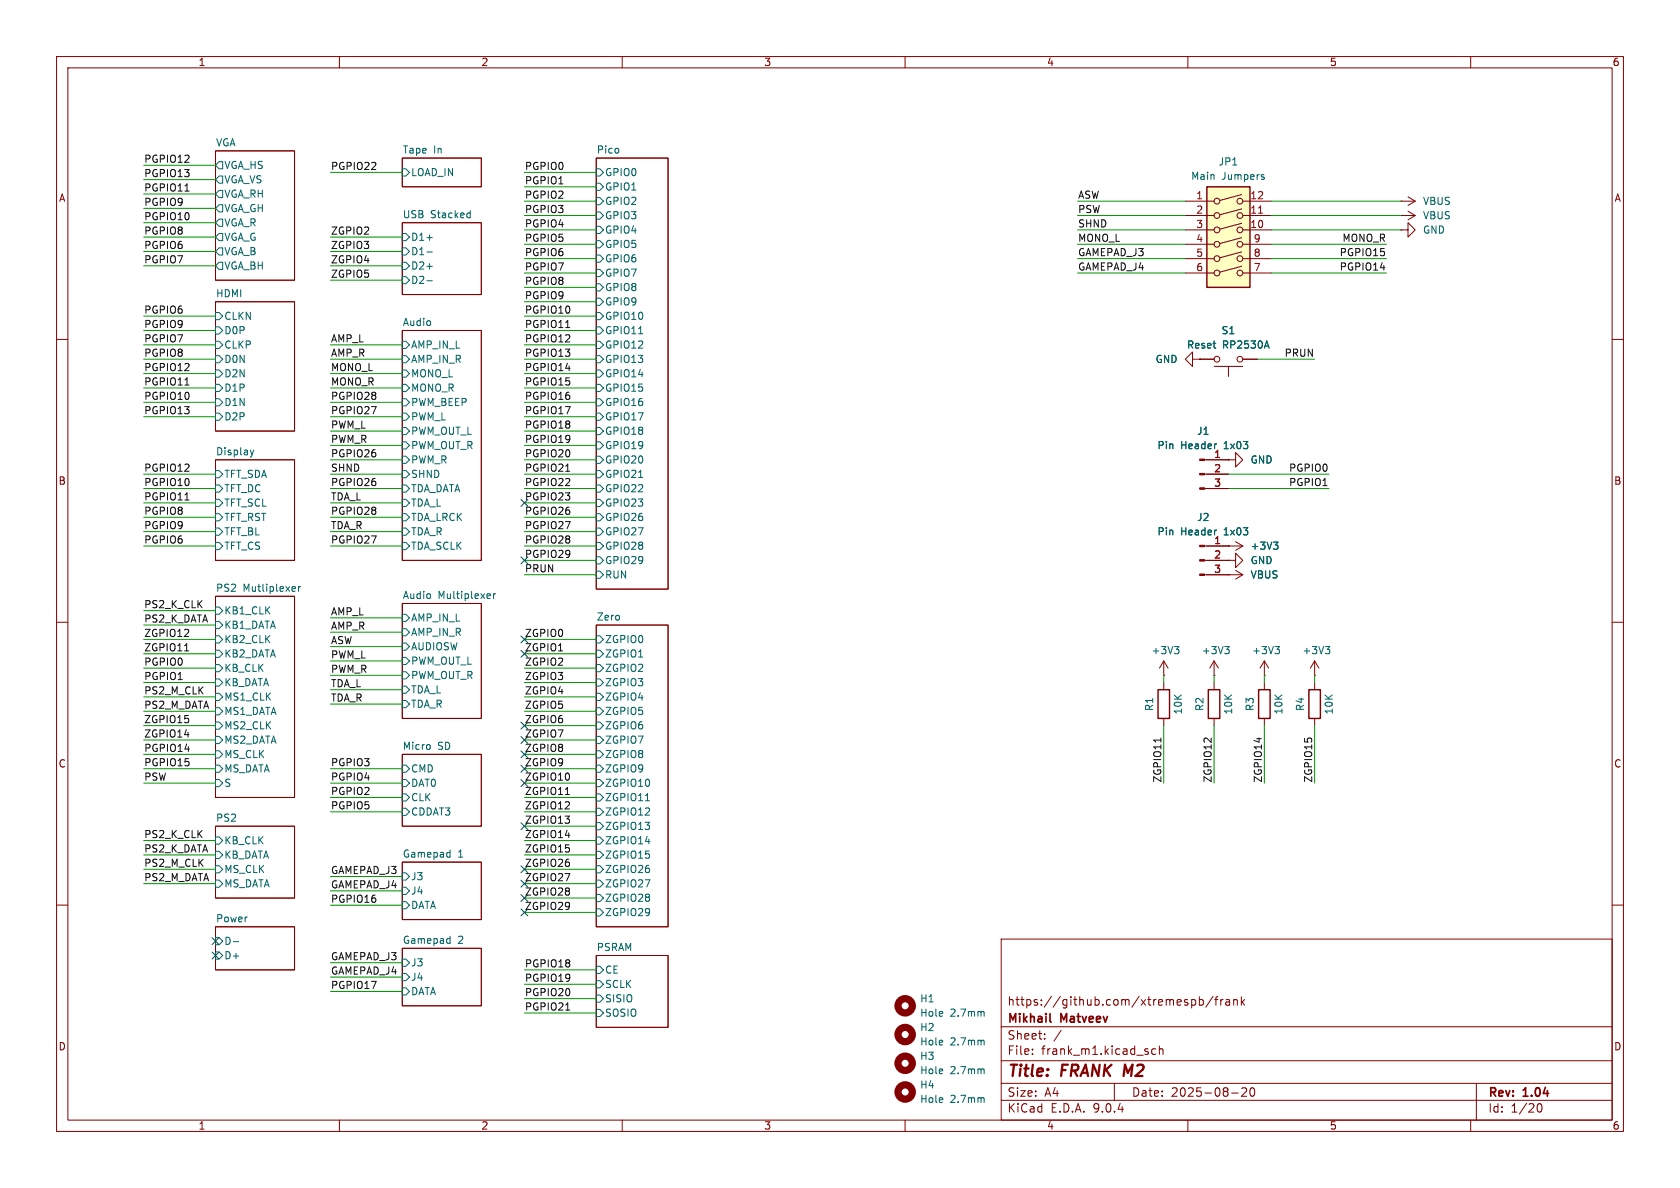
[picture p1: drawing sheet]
<svg xmlns="http://www.w3.org/2000/svg" width="297mm" height="210mm" viewBox="0 0 297 210" stroke-linecap="round" stroke-linejoin="round" font-family="sans-serif">
<g fill="none" stroke="#840000" stroke-width=".18">
<path d="M10 10h277v190h-277zM12 12h273v186h-273zM60 10v2M110 10v2M160 10v2M210 10v2M260 10v2M38.1 26.7h14v22.8h-14zM71.1 39.4h14v12.7h-14zM71.1 27.9h14v5.1h-14zM105.4 27.9h12.7v76.2h-12.7zM247.6 35.6h.1"/>
<path d="M247.6 38.1h.1M247.6 35.6h2.6M247.6 38.1h2.6M248.9 34.8l1.3 .8M248.9 37.3l1.3 .8M250.2 35.6l-1.3 .7M250.2 38.1l-1.3 .8M38.1 53.3h14v22.9h-14zM71.1 58.4h14v40.7h-14zM247.6 40.6h1.3v-1.2l1.3 1.2-1.3 1.3v-1.3M247.6 40.6h.1M10 60h2"/>
<path d="M210.8 63.5v-1.3l-1.3 1.3 1.3 1.3v-1.3h1.3M212.1 63.5h.1M212.1 63.5h2.5M214.6 64.8h5.1M217.2 64.8v1.7M219.7 63.5h2.5M285 60h2M38.1 81.3h14v17.8h-14zM213 81.3h4.2M213 83.8h4.2M213 86.4h4.2M213 96.5h6.7"/>
<path d="M213 99.1h4.2M217.2 81.3h1.2v-1.3l1.3 1.3-1.3 1.3v-1.3M217.2 81.3h.1M217.2 99.1h1.2v-1.3l1.3 1.3-1.3 1.2v-1.2M217.2 99.1h.1M217.2 96.5h.1M218.4 95.8l1.3 .7M219.7 96.5l-1.3 .8M10 110h2M38.1 105.4h14v35.6h-14zM71.1 106.7h14v20.3h-14zM105.4 110.5h12.7v53.3h-12.7z"/>
<path d="M205.7 119.4h.1M205.7 116.8l-.7 1.3M205.7 116.8l.8 1.3M205.7 116.8v2.6M213 101.6h6.7M214.6 119.4h.1M214.6 116.8l-.7 1.3M214.6 116.8l.8 1.3M214.6 116.8v2.6M217.2 101.6h.1M218.4 100.8l1.3 .8M219.7 101.6l-1.3 .8"/>
<path d="M223.5 119.4h.1M223.5 116.8v2.6M223.5 116.8l-.7 1.3M223.5 116.8l.8 1.3M232.4 119.4h.1M232.4 116.8l-.8 1.3M232.4 116.8l.8 1.3M232.4 116.8v2.6M285 110h2M71.1 133.4h14v12.7h-14zM205.7 120.7v1.2M205.7 127v1.3"/>
<path d="M214.6 120.7v1.2M214.6 127v1.3M223.5 120.7v1.2M223.5 127v1.3M232.4 120.7v1.2M232.4 127v1.3M38.1 146.1h14v12.7h-14zM71.1 152.4h14v10.2h-14zM10 160h2M38.1 163.8h14v7.7h-14zM71.1 167.6h14v10.2h-14zM105.4 168.9h12.7v12.7h-12.7z"/>
<path d="M177 166h108v32h-108zM210.7 176.8l.4-.1 .3 .3v.4l-.2 .2h-.5M212 176.8l.5-.1 .2 .3v.4l-.1 .2h-.6M212 176.2v1.5M214.5 176.1l-1.3 2M214.7 176.7h.6M215.3 176.2l-.3 .2v1.3M215.8 176.7v1M216.2 176.7l-.2 .1-.2 .2M216.7 176.8h.6l.1 .9M217.4 177.1h-.5a.29 .29 0 0 0-.2 .3 .29 .29 0 0 0 .2 .3l.5-.1M218.1 176.8l.2-.1 .4 .1v.9"/>
<path d="M218.1 176.7v1M219.5 176.2v1.5M219.6 177.1l.4 .6M220 176.7l-.5 .6M285 160h2M60 198v2M110 198v2M160 198v2M177 194.5h108M177 191.5h108M177 187.5h108M177 181.5h108"/>
<path d="M182.5 186.3v.1M182.5 185.5v.1M184.7 183.6v.1M184.7 182.8v.1M187.6 182.1l-1.3 2M197 191.5v3M204.3 185.5l-.4-.1-.3 .3v.4l.1 .2h.6M205 185.5l.2-.1 .3 .1 .1 .9M205 184.9v1.5M210 198v2M217.7 193.2h1.2M219.5 192.4l.6-.1 .2 .1 .1 .3-.9 1.1h.9"/>
<path d="M221.1 192.4l.2-.1a.81 .81 0 0 1 .6 .6 .81 .81 0 0 1-.3 .8l-.1 .1a.81 .81 0 0 1-.4-1.4zM260 198v2M261 191.5v6.5M271.7 195.7l.2-.5 .2-.1a.81 .81 0 0 1 .6 .6 .81 .81 0 0 1-.3 .8h-.4l-.3-.5"/>
<circle cx="215.1" cy="63.5" r=".51"/>
<circle cx="219.2" cy="63.5" r=".51"/>
</g>
<path d="M185.6 180.5l.2 .2" fill="none" stroke="#840000" stroke-width=".3"/>
<g fill="none" stroke="#006464" stroke-width=".18">
<path d="M38.7 28.6h.7v1.2h-.7l-.6-.6zM38.7 31.1h.7v1.3h-.7l-.6-.6zM38.7 33.7h.7v1.2h-.7l-.6-.6zM38.7 36.2h.7v1.3h-.7l-.6-.7zM38.7 38.7h.7v1.3h-.7l-.6-.6zM71.1 29.8h.7l.6 .7-.6 .6h-.7zM82.8 37.6l.3 .1M83.1 37.2v1.3M83.1 38.4l-.3 .1M105.4 29.8h.6l.7 .7-.7 .6h-.6zM105.4 32.4h.6l.7 .6-.7 .7h-.6zM105.4 34.9h.6l.7 .7-.7 .6h-.6z"/>
<path d="M105.4 37.5h.6l.7 .6-.7 .6h-.6zM38.1 55.2h.6l.7 .7-.7 .6h-.6zM38.1 57.8h.6l.7 .6-.7 .7h-.6zM38.7 41.3h.7v1.2h-.7l-.6-.6zM38.7 43.8h.7v1.3h-.7l-.6-.6zM38.7 46.4h.7v1.2h-.7l-.6-.6zM71.1 41.3h.7l.6 .6-.6 .6h-.7zM71.1 43.8h.7l.6 .7-.6 .6h-.7zM71.1 46.4h.7l.6 .6-.6 .6h-.7zM71.1 48.9h.7l.6 .6-.6 .7h-.7zM75.5 42h.9M75.5 44.5h.9"/>
<path d="M75.5 47.1h.9M75.5 49.6h.9M105.4 40h.6l.7 .6-.7 .7h-.6zM105.4 42.5h.6l.7 .7-.7 .6h-.6zM105.4 45.1h.6l.7 .6-.7 .7h-.6zM105.4 47.6h.6l.7 .7-.7 .6h-.6zM105.4 50.2h.6l.7 .6-.7 .6h-.6zM105.4 52.7h.6l.7 .6-.7 .7h-.6zM105.4 55.2h.6l.7 .7-.7 .6h-.6zM105.4 57.8h.6l.7 .6-.7 .7h-.6zM112.9 59h.7M38.1 60.3h.6l.7 .7-.7 .6h-.6z"/>
<path d="M38.1 62.9h.6l.7 .6-.7 .6h-.6zM38.1 65.4h.6l.7 .6-.7 .7h-.6zM38.1 67.9h.6l.7 .7-.7 .6h-.6zM38.1 70.5h.6l.7 .6-.7 .7h-.6zM38.1 73h.6l.7 .7-.7 .6h-.6zM44.2 79.6l.4 .8M44.9 79.6l-.3 .8M71.1 60.3h.7l.6 .7-.6 .6h-.7zM71.1 62.9h.7l.6 .6-.6 .6h-.7zM71.1 65.4h.7l.6 .6-.6 .7h-.7zM71.1 67.9h.7l.6 .7-.6 .6h-.7zM71.1 70.5h.7l.6 .6-.6 .7h-.7z"/>
<path d="M71.1 73h.7l.6 .7-.6 .6h-.7zM71.1 75.6h.7l.6 .6-.6 .6h-.7zM71.1 78.1h.7l.6 .6-.6 .7h-.7zM105.4 60.3h.6l.7 .7-.7 .6h-.6zM105.4 62.9h.6l.7 .6-.7 .6h-.6zM105.4 65.4h.6l.7 .6-.7 .7h-.6zM105.4 67.9h.6l.7 .7-.7 .6h-.6zM105.4 70.5h.6l.7 .6-.7 .7h-.6zM105.4 73h.6l.7 .7-.7 .6h-.6zM105.4 75.6h.6l.7 .6-.7 .6h-.6zM105.4 78.1h.6l.7 .6-.7 .7h-.6zM223.9 60.3l.5 1.2"/>
<path d="M38.1 83.2h.6l.7 .6-.7 .7h-.6zM38.1 85.7h.6l.7 .7-.7 .6h-.6zM38.1 88.3h.6l.7 .6-.7 .6h-.6zM38.1 90.8h.6l.7 .6-.7 .7h-.6zM38.1 93.3h.6l.7 .7-.7 .6h-.6zM38.1 95.9h.6l.7 .6-.7 .7h-.6zM44.6 80.4l-.2 .3M71.1 80.6h.7l.6 .7-.6 .6h-.7zM71.1 83.2h.7l.6 .6-.6 .7h-.7zM71.1 85.7h.7l.6 .7-.6 .6h-.7zM71.1 88.3h.7l.6 .6-.6 .6h-.7zM71.1 90.8h.7l.6 .6-.6 .7h-.7z"/>
<path d="M71.1 93.3h.7l.6 .7-.6 .6h-.7zM71.1 95.9h.7l.6 .6-.6 .7h-.7zM105.4 80.6h.6l.7 .7-.7 .6h-.6zM105.4 83.2h.6l.7 .6-.7 .7h-.6zM105.4 85.7h.6l.7 .7-.7 .6h-.6zM105.4 88.3h.6l.7 .6-.7 .6h-.6zM105.4 90.8h.6l.7 .6-.7 .7h-.6zM105.4 93.3h.6l.7 .7-.7 .6h-.6zM105.4 95.9h.6l.7 .6-.7 .7h-.6zM105.4 98.4h.6l.7 .7-.7 .6h-.6zM112.9 84.4h.7M225.1 95.8h.8l-.4 .5"/>
<path d="M225.7 96.3l.2 .3v.3l-.2 .2M38.1 107.3h.6l.7 .7-.7 .6h-.6zM38.1 109.9h.6l.7 .6-.7 .6h-.6zM38.1 112.4h.6l.7 .6-.7 .7h-.6zM38.1 114.9h.6l.7 .7-.7 .6h-.6zM38.1 117.5h.6l.7 .6-.7 .6h-.6zM52 103.7l.2 .3-.6 .1M52.2 104.5h-.2M52.8 103.7v.8M53.1 103.7l-.3 .2M71.1 108.6h.7l.6 .6-.6 .7h-.7zM71.1 111.1h.7l.6 .7-.6 .6h-.7z"/>
<path d="M71.1 113.7h.7l.6 .6-.6 .6h-.7zM71.1 116.2h.7l.6 .6-.6 .7h-.7zM71.1 118.7h.7l.6 .7-.6 .6h-.7zM86.5 105l.2 .3-.6 .1M86.6 105.7l-.1 .1M87.2 105v.8M87.6 105l-.4 .2M105.4 112.4h.6l.7 .6-.7 .7h-.6zM105.4 114.9h.6l.7 .7-.7 .6h-.6zM105.4 117.5h.6l.7 .6-.7 .6h-.6zM105.4 101h.6l.7 .6-.7 .6h-.6zM207.6 114.3h.8l-.4 .5"/>
<path d="M208.2 114.8l.2 .2v.3l-.2 .3M216.5 114.3h.8l-.4 .5M217.1 114.8l.2 .2v.3l-.2 .3M225.4 114.3h.8l-.4 .5M226 114.8l.2 .2v.3l-.2 .3M234.3 114.3h.8l-.4 .5M234.8 114.8l.3 .2v.3l-.3 .3M38.1 120h.6l.7 .7-.7 .6h-.6zM38.1 122.6h.6l.7 .6-.7 .6h-.6zM38.1 125.1h.6l.7 .6-.7 .7h-.6zM38.1 127.6h.6l.7 .7-.7 .6h-.6zM38.1 130.2h.6l.7 .6-.7 .6h-.6z"/>
<path d="M38.1 132.7h.6l.7 .7-.7 .6h-.6zM38.1 135.3h.6l.7 .6-.7 .6h-.6zM38.1 137.8h.6l.7 .6-.7 .7h-.6zM71.1 135.3h.7l.6 .6-.6 .6h-.7zM71.1 137.8h.7l.6 .6-.6 .7h-.7zM71.1 121.3h.7l.6 .6-.6 .7h-.7zM71.1 123.8h.7l.6 .7-.6 .6h-.7zM76 131.7v.7M105.4 120h.6l.7 .7-.7 .6h-.6zM105.4 122.6h.6l.7 .6-.7 .6h-.6zM105.4 125.1h.6l.7 .6-.7 .7h-.6zM105.4 127.6h.6l.7 .7-.7 .6h-.6z"/>
<path d="M105.4 130.2h.6l.7 .6-.7 .6h-.6zM105.4 132.7h.6l.7 .7-.7 .6h-.6zM105.4 135.3h.6l.7 .6-.7 .6h-.6zM105.4 137.8h.6l.7 .6-.7 .7h-.6zM38.1 148h.6l.7 .6-.7 .6h-.6zM38.1 150.5h.6l.7 .6-.7 .7h-.6zM38.1 153h.6l.7 .7-.7 .6h-.6zM38.1 155.6h.6l.7 .6-.7 .6h-.6zM71.1 154.3h.7l.6 .6-.6 .7h-.7zM71.1 156.8h.7l.6 .7-.6 .6h-.7zM71.1 159.4h.7l.6 .6-.6 .7h-.7zM71.1 140.3h.7l.6 .7-.6 .6h-.7z"/>
<path d="M71.1 142.9h.7l.6 .6-.6 .6h-.7zM79.2 150.7h.4M79.6 150.3v1.2M79.6 151.5h-.4M105.4 140.3h.6l.7 .7-.7 .6h-.6zM105.4 142.9h.6l.7 .6-.7 .6h-.6zM105.4 145.4h.6l.7 .7-.7 .6h-.6zM105.4 148h.6l.7 .6-.7 .6h-.6zM105.4 150.5h.6l.7 .6-.7 .7h-.6zM105.4 153h.6l.7 .7-.7 .6h-.6zM105.4 155.6h.6l.7 .6-.7 .6h-.6zM105.4 158.1h.6l.7 .7-.7 .6h-.6z"/>
<path d="M114.1 141.5h.7M38.1 165.7h.6l.7 .7-.7 .6h-.6zM38.1 168.3h.6l.7 .6-.7 .6h-.6zM41.2 166.5h1M71.1 169.5h.7l.6 .7-.6 .6h-.7zM71.1 172.1h.7l.6 .6-.6 .7h-.7zM71.1 174.6h.7l.6 .7-.6 .6h-.7zM79.2 165.9l.4 .1M79.6 165.5v1.3M79.6 166.7l-.4 .1M105.4 170.8h.6l.7 .7-.7 .6h-.6zM105.4 173.4h.6l.7 .6-.7 .6h-.6z"/>
<path d="M105.4 175.9h.6l.7 .6-.7 .7h-.6zM105.4 178.4h.6l.7 .7-.7 .6h-.6zM105.4 160.7h.6l.7 .6-.7 .6h-.6zM173.8 178.8l.2 .2v.6M173.8 183.9l.2 .2v.6M173.8 189l.2 .1v.7M173.8 194l.2 .2v.7"/>
</g>
<path d="M204.7 121.9h2.1v5.1h-2.1zM213.6 121.9h2v5.1h-2zM222.5 121.9h2v5.1h-2zM231.4 121.9h2v5.1h-2z" fill="none" stroke="#840000" stroke-width=".25"/>
<g fill="#840000" stroke="#840000" stroke-width=".18">
<path d="M212.1 81.2h.9v.2h-.9z"/>
<path d="M212.1 83.7h.9v.2h-.9z"/>
<path d="M212.1 86.2h.9v.3h-.9z"/>
<path d="M212.1 96.4h.9v.2h-.9z"/>
<path d="M212.1 98.9h.9v.3h-.9z"/>
<path d="M212.1 101.5h.9v.2h-.9z"/>
</g>
<g fill="none" stroke="#840000" stroke-width="1.3">
<circle cx="160" cy="177.8" r="1.27"/>
<circle cx="160" cy="188" r="1.27"/>
<circle cx="160" cy="193" r="1.27"/>
<circle cx="160" cy="182.9" r="1.27"/>
</g>
<path d="M213.4 33h7.6v17.8h-7.6z" fill="#ffffc2"/>
<g fill="none" stroke="#840000" stroke-width=".18">
<path d="M209.5 35.6h5.1M209.5 38.1h5.1M219.5 34.4l-3.9 1M219.5 36.9l-3.9 1.1M219.5 39.5l-3.9 1M219.7 35.6h5.1M219.7 38.1h5.1M209.5 40.6h5.1M209.5 43.2h5.1M209.5 45.7h5.1M209.5 48.3h5.1M219.5 42l-3.9 1.1"/>
<path d="M219.5 44.5l-3.9 1.1M219.5 47.1l-3.9 1M219.7 40.6h5.1M219.7 43.2h5.1M219.7 45.7h5.1M219.7 48.3h5.1M212.1 63.5h.1M212.1 63.5h2.5M219.7 63.5h2.5M213.4 81.3h3.8M213.4 83.8h3.8M213.4 86.4h3.8"/>
<path d="M213.4 96.5h3.8M213.4 99.1h3.8M217.2 81.3h.1M217.2 99.1h.1M217.2 96.5h.1M213.4 101.6h3.8M217.2 101.6h.1"/>
<circle cx="215.1" cy="35.6" r=".51"/>
<circle cx="215.1" cy="38.1" r=".51"/>
<circle cx="219.2" cy="35.6" r=".51"/>
<circle cx="219.2" cy="38.1" r=".51"/>
<circle cx="215.1" cy="40.6" r=".51"/>
<circle cx="215.1" cy="43.2" r=".51"/>
<circle cx="215.1" cy="48.3" r=".51"/>
<circle cx="215.1" cy="45.7" r=".51"/>
<circle cx="219.2" cy="43.2" r=".51"/>
<circle cx="219.2" cy="40.6" r=".51"/>
<circle cx="219.2" cy="48.3" r=".51"/>
<circle cx="219.2" cy="45.7" r=".51"/>
</g>
<path d="M213.4 33h7.6v17.8h-7.6z" fill="none" stroke="#840000" stroke-width=".25"/>
<path d="M222.5 37.7h.7" fill="none" stroke="#a90000" stroke-width=".18"/>
<path d="M223.3 31.3l.2 .2-.2 .2M223.3 30.9h.2M223.9 60.3l.5 1.2M225.1 95.8h.8l-.4 .5M225.7 96.3l.2 .3v.3l-.2 .2" fill="none" stroke="#006464" stroke-width=".18"/>
<path d="M32.7 33.8h.7M100 57.9h.7M32.7 68.1h.7M32.7 88.4h.7M100 83.3h.7M32.6 115.1h.8M205.2 130.5v.7M99.9 140.5h.8M100 178.6h.7" fill="none" stroke="#0f0f0f" stroke-width=".18"/>
<g fill="none" stroke="#009600" stroke-width=".18">
<path d="M25.4 31.8h12.7M25.4 36.8h12.7M25.4 29.2h12.7M25.4 34.3h12.7M25.4 39.4h12.7M58.4 30.5h12.7M92.7 38.1h12.7M92.7 33h12.7M92.7 35.6h12.7M92.7 30.5h12.7M190.5 38.1h19M190.5 35.6h19"/>
<path d="M224.8 38.1h22.8M224.8 35.6h22.8M25.4 55.9h12.7M25.4 58.4h12.7M25.4 44.5h12.7M25.4 47h12.7M25.4 41.9h12.7M58.4 44.5h12.7M58.4 47h12.7M58.4 41.9h12.7M58.4 49.5h12.7M92.7 55.9h12.7"/>
<path d="M92.7 58.4h12.7M92.7 48.3h12.7M92.7 53.3h12.7M92.7 45.7h12.7M92.7 50.8h12.7M92.7 43.2h12.7M92.7 40.6h12.7M190.5 48.3h19M190.5 45.7h19M190.5 43.2h19M190.5 40.6h19M224.8 48.3h20.3"/>
<path d="M224.8 45.7h20.3M224.8 43.2h20.3M224.8 40.6h22.8M25.4 63.5h12.7M25.4 71.1h12.7M25.4 73.7h12.7M25.4 66h12.7M25.4 68.6h12.7M25.4 61h12.7M58.4 63.5h12.7M58.4 78.7h12.7M58.4 71.1h12.7"/>
<path d="M58.4 76.2h12.7M58.4 73.7h12.7M58.4 66h12.7M58.4 68.6h12.7M58.4 61h12.7M92.7 63.5h12.7M92.7 78.7h12.7M92.7 71.1h12.7M92.7 76.2h12.7M92.7 73.7h12.7M92.7 66h12.7M92.7 68.6h12.7"/>
<path d="M92.7 61h12.7M222.2 63.5h10.2M25.4 83.8h12.7M25.4 88.9h12.7M25.4 96.5h12.7M25.4 91.4h12.7M25.4 94h12.7M25.4 86.4h12.7M58.4 83.8h12.7M58.4 88.9h12.7M58.4 96.5h12.7M58.4 91.4h12.7"/>
<path d="M58.4 94h12.7M58.4 86.4h12.7M58.4 81.3h12.7M92.7 83.8h12.7M92.7 88.9h12.7M92.7 96.5h12.7M92.7 91.4h12.7M92.7 94h12.7M92.7 86.4h12.7M92.7 81.3h12.7M92.7 99.1h12.7M217.2 83.8h17.7"/>
<path d="M217.2 86.4h17.7M25.4 110.5h12.7M25.4 113h12.7M25.4 115.6h12.7M25.4 108h12.7M25.4 118.1h12.7M58.4 109.2h12.7M58.4 111.8h12.7M58.4 116.8h12.7M58.4 114.3h12.7M58.4 119.4h12.7M92.7 113h12.7"/>
<path d="M92.7 115.6h12.7M92.7 118.1h12.7M92.7 101.6h12.7M205.7 119.4v1.3M214.6 119.4v1.3M223.5 119.4v1.3M232.4 119.4v1.3M25.4 133.4h12.7M25.4 128.3h12.7M25.4 130.8h12.7M25.4 125.7h12.7M25.4 120.7h12.7"/>
<path d="M25.4 123.2h12.7M25.4 135.9h12.7M25.4 138.4h12.7M58.4 124.5h12.7M58.4 121.9h12.7M58.4 135.9h12.7M58.4 138.4h12.7M92.7 133.4h12.7M92.7 128.3h12.7M92.7 130.8h12.7M92.7 125.7h12.7M92.7 120.7h12.7"/>
<path d="M92.7 123.2h12.7M92.7 135.9h12.7M92.7 138.4h12.7M205.7 128.3v10.1M214.6 128.3v10.1M223.5 128.3v10.1M232.4 128.3v10.1M25.4 153.7h12.7M25.4 156.2h12.7M25.4 151.1h12.7M25.4 148.6h12.7M58.4 141h12.7"/>
<path d="M58.4 143.5h12.7M58.4 154.9h12.7M58.4 157.5h12.7M92.7 153.7h12.7M92.7 156.2h12.7M92.7 151.1h12.7M92.7 141h12.7M92.7 143.5h12.7M92.7 158.8h12.7M92.7 148.6h12.7M92.7 146.1h12.7M58.4 160h12.7"/>
<path d="M58.4 170.2h12.7M58.4 175.3h12.7M58.4 172.7h12.7M92.7 161.3h12.7M92.7 171.5h12.7M92.7 174h12.7M92.7 176.5h12.7M92.7 179.1h12.7"/>
</g>
<g fill="none" stroke="#000084" stroke-width=".18">
<path d="M92.1 88.3l1.2 1.2M92.1 98.5l1.2 1.2M93.3 88.3l-1.2 1.2M93.3 98.5l-1.2 1.2M92.1 112.4l1.2 1.2M92.1 115l1.2 1.2M93.3 112.4l-1.2 1.2M93.3 115l-1.2 1.2M92.1 132.7l1.2 1.3M92.1 135.3l1.2 1.2M92.1 137.8l1.2 1.2M92.1 127.7l1.2 1.2"/>
<path d="M92.1 130.2l1.2 1.2M93.3 132.7l-1.2 1.3M93.3 135.3l-1.2 1.2M93.3 137.8l-1.2 1.2M93.3 127.7l-1.2 1.2M93.3 130.2l-1.2 1.2M92.1 158.1l1.2 1.3M92.1 155.6l1.2 1.2M92.1 145.4l1.2 1.3M92.1 153.1l1.2 1.2M93.3 158.1l-1.2 1.3M93.3 155.6l-1.2 1.2"/>
<path d="M93.3 145.4l-1.2 1.3M93.3 153.1l-1.2 1.2M37.5 168.3l1.2 1.2M37.5 165.8l1.2 1.2M38.7 168.3l-1.2 1.2M38.7 165.8l-1.2 1.2M92.1 160.7l1.2 1.2M93.3 160.7l-1.2 1.2"/>
</g>
<g font-size="2.8" fill="#840000">
<text x="178" y="190.9">Title:</text>
<text x="187.7" y="190.9">FRANK M2</text>
</g>
<g font-size="2.1" fill="#840000">
<text x="178" y="178">https://github.com/xtremespb/frank</text>
<text x="178" y="184">Sheet:</text>
<text x="178" y="181.2">Mikhail</text>
<text x="187.6" y="181.2">Matveev</text>
<text x="178" y="186.7">File:</text>
<text x="184.1" y="186.7">frank_m1.kicad_sch</text>
<text x="178" y="196.9">KiCad</text>
<text x="178" y="194.1">Size:</text>
<text x="184.7" y="194.1">A4</text>
<text x="185.7" y="196.9">E.D.A.</text>
<text x="193.3" y="196.9">9.0.4</text>
<text x="200" y="194.1">Date:</text>
<text x="207" y="194.1">2025-08-20</text>
<text x="263" y="194.3">Rev:</text>
<text x="263" y="196.9">Id:</text>
<text x="267.1" y="196.9">1/20</text>
<text x="269.4" y="194.3">1.04</text>
</g>
<g font-size="1.8" fill="#840000">
<text x="35" y="11.9">1</text>
<text x="85" y="11.9">2</text>
<text x="135" y="11.9">3</text>
<text x="185" y="11.9">4</text>
<text x="235" y="11.9">5</text>
<text x="285" y="11.9">6</text>
<text x="10.3" y="35.9">A</text>
<text x="285.3" y="35.9">A</text>
<text x="10.3" y="85.9">B</text>
<text x="285.3" y="85.9">B</text>
<text x="10.3" y="135.9">C</text>
<text x="285.3" y="135.9">C</text>
<text x="10.3" y="185.9">D</text>
<text x="285.3" y="185.9">D</text>
<text x="35" y="199.9">1</text>
<text x="85" y="199.9">2</text>
<text x="135" y="199.9">3</text>
<text x="185" y="199.9">4</text>
<text x="235" y="199.9">5</text>
<text x="285" y="199.9">6</text>
</g>
<g font-size="1.8" fill="#0f0f0f">
<text x="25.4" y="28.9">PGPIO12</text>
<text x="25.4" y="33.9">PGPIO11</text>
<text x="25.4" y="31.4">PGPIO13</text>
<text x="58.4" y="30.1">PGPIO22</text>
<text x="92.7" y="30.1">PGPIO0</text>
<text x="92.7" y="32.7">PGPIO1</text>
<text x="92.7" y="35.2">PGPIO2</text>
<text x="190.5" y="35.2">ASW</text>
<text x="25.4" y="36.5">PGPIO9</text>
<text x="25.4" y="39">PGPIO10</text>
<text x="25.4" y="41.6">PGPIO8</text>
<text x="58.4" y="41.6">ZGPIO2</text>
<text x="92.7" y="40.3">PGPIO4</text>
<text x="92.7" y="37.8">PGPIO3</text>
<text x="190.5" y="37.8">PSW</text>
<text x="190.5" y="40.3">SHND</text>
<text x="25.4" y="44.1">PGPIO6</text>
<text x="25.4" y="46.6">PGPIO7</text>
<text x="58.4" y="44.1">ZGPIO3</text>
<text x="58.4" y="46.6">ZGPIO4</text>
<text x="92.7" y="45.4">PGPIO6</text>
<text x="92.7" y="42.8">PGPIO5</text>
<text x="92.7" y="47.9">PGPIO7</text>
<text x="190.5" y="45.4">GAMEPAD_J3</text>
<text x="190.5" y="42.8">MONO_L</text>
<text x="190.5" y="47.9">GAMEPAD_J4</text>
<text x="236.7" y="47.9">PGPIO14</text>
<text x="236.7" y="45.4">PGPIO15</text>
<text x="237.2" y="42.8">MONO_R</text>
<text x="58.4" y="49.2">ZGPIO5</text>
<text x="92.7" y="50.5">PGPIO8</text>
<text x="92.7" y="53">PGPIO9</text>
<text x="25.4" y="58.1">PGPIO9</text>
<text x="25.4" y="55.5">PGPIO6</text>
<text x="92.7" y="58.1">PGPIO11</text>
<text x="92.7" y="55.5">PGPIO10</text>
<text x="25.4" y="63.2">PGPIO8</text>
<text x="25.4" y="65.7">PGPIO12</text>
<text x="25.4" y="60.6">PGPIO7</text>
<text x="58.4" y="65.7">MONO_L</text>
<text x="58.4" y="63.2">AMP_R</text>
<text x="58.4" y="60.6">AMP_L</text>
<text x="92.7" y="60.6">PGPIO12</text>
<text x="92.7" y="65.7">PGPIO14</text>
<text x="92.7" y="63.2">PGPIO13</text>
<text x="227" y="63.2">PRUN</text>
<text x="25.4" y="68.2">PGPIO11</text>
<text x="25.4" y="70.8">PGPIO10</text>
<text x="58.4" y="68.2">MONO_R</text>
<text x="58.4" y="70.8">PGPIO28</text>
<text x="92.7" y="68.2">PGPIO15</text>
<text x="92.7" y="70.8">PGPIO16</text>
<text x="25.4" y="73.3">PGPIO13</text>
<text x="58.4" y="73.3">PGPIO27</text>
<text x="58.4" y="75.9">PWM_L</text>
<text x="92.7" y="75.9">PGPIO18</text>
<text x="92.7" y="73.3">PGPIO17</text>
<text x="25.4" y="83.5">PGPIO12</text>
<text x="58.4" y="80.9">PGPIO26</text>
<text x="58.4" y="78.4">PWM_R</text>
<text x="58.4" y="83.5">SHND</text>
<text x="92.7" y="83.5">PGPIO21</text>
<text x="92.7" y="80.9">PGPIO20</text>
<text x="92.7" y="78.4">PGPIO19</text>
<text x="227.8" y="83.5">PGPIO0</text>
<text x="25.4" y="88.6">PGPIO11</text>
<text x="25.4" y="86">PGPIO10</text>
<text x="58.4" y="86">PGPIO26</text>
<text x="58.4" y="88.6">TDA_L</text>
<text x="92.7" y="88.6">PGPIO23</text>
<text x="92.7" y="86">PGPIO22</text>
<text x="227.8" y="86">PGPIO1</text>
<text x="25.4" y="91.1">PGPIO8</text>
<text x="25.4" y="93.6">PGPIO9</text>
<text x="58.4" y="93.6">TDA_R</text>
<text x="58.4" y="91.1">PGPIO28</text>
<text x="92.7" y="91.1">PGPIO26</text>
<text x="92.7" y="93.6">PGPIO27</text>
<text x="25.4" y="96.2">PGPIO6</text>
<text x="58.4" y="96.2">PGPIO27</text>
<text x="92.7" y="96.2">PGPIO28</text>
<text x="92.7" y="98.7">PGPIO29</text>
<text x="92.7" y="101.3">PRUN</text>
<text x="25.4" y="107.6">PS2_K_CLK</text>
<text x="25.4" y="110.1">PS2_K_DATA</text>
<text x="25.4" y="112.7">ZGPIO12</text>
<text x="58.4" y="114">ASW</text>
<text x="58.4" y="111.4">AMP_R</text>
<text x="58.4" y="108.9">AMP_L</text>
<text x="92.7" y="112.7">ZGPIO0</text>
<text x="25.4" y="115.2">ZGPIO11</text>
<text x="25.4" y="117.8">PGPIO0</text>
<text x="58.4" y="116.5">PWM_L</text>
<text x="58.4" y="119">PWM_R</text>
<text x="92.7" y="115.2">ZGPIO1</text>
<text x="92.7" y="117.8">ZGPIO2</text>
<text x="25.4" y="125.4">PS2_M_DATA</text>
<text x="25.4" y="120.3">PGPIO1</text>
<text x="25.4" y="122.8">PS2_M_CLK</text>
<text x="58.4" y="121.6">TDA_L</text>
<text x="58.4" y="124.1">TDA_R</text>
<text x="92.7" y="125.4">ZGPIO5</text>
<text x="92.7" y="122.8">ZGPIO4</text>
<text x="92.7" y="120.3">ZGPIO3</text>
<text x="25.4" y="127.9">ZGPIO15</text>
<text x="25.4" y="130.5">ZGPIO14</text>
<text x="92.7" y="127.9">ZGPIO6</text>
<text x="92.7" y="130.5">ZGPIO7</text>
<text x="25.4" y="135.5">PGPIO15</text>
<text x="25.4" y="133">PGPIO14</text>
<text x="58.4" y="135.5">PGPIO3</text>
<text x="92.7" y="135.5">ZGPIO9</text>
<text x="92.7" y="133">ZGPIO8</text>
<text x="25.4" y="138.1">PSW</text>
<text x="58.4" y="143.2">PGPIO5</text>
<text x="58.4" y="140.6">PGPIO2</text>
<text x="58.4" y="138.1">PGPIO4</text>
<text x="92.7" y="140.6">ZGPIO11</text>
<text x="92.7" y="138.1">ZGPIO10</text>
<text x="92.7" y="143.2">ZGPIO12</text>
<text x="205.4" y="138.4" transform="rotate(-90 205.4 138.4)">ZGPIO11</text>
<text x="214.3" y="138.4" transform="rotate(-90 214.3 138.4)">ZGPIO12</text>
<text x="223.2" y="138.4" transform="rotate(-90 223.2 138.4)">ZGPIO14</text>
<text x="232.1" y="138.4" transform="rotate(-90 232.1 138.4)">ZGPIO15</text>
<text x="25.4" y="148.2">PS2_K_CLK</text>
<text x="92.7" y="145.7">ZGPIO13</text>
<text x="92.7" y="148.2">ZGPIO14</text>
<text x="25.4" y="153.3">PS2_M_CLK</text>
<text x="25.4" y="155.9">PS2_M_DATA</text>
<text x="25.4" y="150.8">PS2_K_DATA</text>
<text x="58.4" y="154.6">GAMEPAD_J3</text>
<text x="92.7" y="153.3">ZGPIO26</text>
<text x="92.7" y="155.9">ZGPIO27</text>
<text x="92.7" y="150.8">ZGPIO15</text>
<text x="58.4" y="159.7">PGPIO16</text>
<text x="58.4" y="157.1">GAMEPAD_J4</text>
<text x="92.7" y="158.4">ZGPIO28</text>
<text x="92.7" y="160.9">ZGPIO29</text>
<text x="58.4" y="169.8">GAMEPAD_J3</text>
<text x="58.4" y="172.4">GAMEPAD_J4</text>
<text x="92.7" y="171.1">PGPIO18</text>
<text x="92.7" y="173.6">PGPIO19</text>
<text x="58.4" y="174.9">PGPIO17</text>
<text x="92.7" y="178.7">PGPIO21</text>
<text x="92.7" y="176.2">PGPIO20</text>
</g>
<g font-size="1.8" fill="#006464">
<text x="38.1" y="26">VGA</text>
<text x="71.1" y="27.2">Tape</text>
<text x="76.6" y="27.2">In</text>
<text x="105.4" y="27.2">Pico</text>
<text x="215.3" y="29.5">JP1</text>
<text x="39.6" y="30.1">VGA_HS</text>
<text x="39.6" y="32.6">VGA_VS</text>
<text x="39.6" y="35.2">VGA_RH</text>
<text x="72.6" y="31.3">LOAD_IN</text>
<text x="106.9" y="31.3">GPIO0</text>
<text x="106.9" y="33.9">GPIO1</text>
<text x="210.5" y="32">Main</text>
<text x="216" y="32">Jumpers</text>
<text x="39.6" y="37.7">VGA_GH</text>
<text x="39.6" y="40.2">VGA_R</text>
<text x="71.1" y="38.7">USB</text>
<text x="76.1" y="38.7">Stacked</text>
<text x="106.9" y="36.4">GPIO2</text>
<text x="106.9" y="39">GPIO3</text>
<text x="106.9" y="41.5">GPIO4</text>
<text x="251.5" y="41.5">GND</text>
<text x="251.5" y="36.4">VBUS</text>
<text x="251.5" y="39">VBUS</text>
<text x="39.6" y="42.8">VGA_G</text>
<text x="39.6" y="45.3">VGA_B</text>
<text x="39.6" y="47.9">VGA_BH</text>
<text x="72.6" y="42.8">D1+</text>
<text x="72.6" y="45.3">D1-</text>
<text x="72.6" y="47.9">D2+</text>
<text x="106.9" y="44">GPIO5</text>
<text x="106.9" y="46.6">GPIO6</text>
<text x="38.1" y="52.6">HDMI</text>
<text x="72.6" y="50.4">D2-</text>
<text x="106.9" y="49.1">GPIO7</text>
<text x="106.9" y="51.7">GPIO8</text>
<text x="39.6" y="56.7">CLKN</text>
<text x="39.6" y="59.3">D0P</text>
<text x="71.1" y="57.7">Audio</text>
<text x="106.9" y="54.2">GPIO9</text>
<text x="106.9" y="56.7">GPIO10</text>
<text x="106.9" y="59.3">GPIO11</text>
<text x="215.9" y="59.3">S1</text>
<text x="39.6" y="61.8">CLKP</text>
<text x="39.6" y="64.4">D0N</text>
<text x="72.6" y="61.8">AMP_IN_L</text>
<text x="72.6" y="64.4">AMP_IN_R</text>
<text x="106.9" y="61.8">GPIO12</text>
<text x="106.9" y="64.4">GPIO13</text>
<text x="204.2" y="64.4">GND</text>
<text x="209.8" y="61.8">Reset</text>
<text x="216.1" y="61.8">RP2530A</text>
<text x="39.6" y="66.9">D2N</text>
<text x="39.6" y="69.4">D1P</text>
<text x="39.6" y="72">D1N</text>
<text x="72.6" y="66.9">MONO_L</text>
<text x="72.6" y="69.4">MONO_R</text>
<text x="72.6" y="72">PWM_BEEP</text>
<text x="106.9" y="66.9">GPIO14</text>
<text x="106.9" y="69.4">GPIO15</text>
<text x="106.9" y="72">GPIO16</text>
<text x="39.6" y="74.5">D2P</text>
<text x="72.6" y="74.5">PWM_L</text>
<text x="72.6" y="77.1">PWM_OUT_L</text>
<text x="106.9" y="74.5">GPIO17</text>
<text x="106.9" y="77.1">GPIO18</text>
<text x="211.5" y="77.1">J1</text>
<text x="38.1" y="80.6">Display</text>
<text x="72.6" y="79.6">PWM_OUT_R</text>
<text x="72.6" y="82.1">PWM_R</text>
<text x="106.9" y="79.6">GPIO19</text>
<text x="106.9" y="82.1">GPIO20</text>
<text x="204.5" y="79.6">Pin</text>
<text x="208.7" y="79.6">Header</text>
<text x="216.5" y="79.6">1x03</text>
<text x="221" y="82.1">GND</text>
<text x="39.6" y="84.7">TFT_SDA</text>
<text x="39.6" y="87.2">TFT_DC</text>
<text x="39.6" y="89.8">TFT_SCL</text>
<text x="72.6" y="84.7">SHND</text>
<text x="72.6" y="87.2">TDA_DATA</text>
<text x="72.6" y="89.8">TDA_L</text>
<text x="106.9" y="84.7">GPIO21</text>
<text x="106.9" y="87.2">GPIO22</text>
<text x="106.9" y="89.8">GPIO23</text>
<text x="39.6" y="92.3">TFT_RST</text>
<text x="39.6" y="94.8">TFT_BL</text>
<text x="72.6" y="92.3">TDA_LRCK</text>
<text x="72.6" y="94.8">TDA_R</text>
<text x="106.9" y="92.3">GPIO26</text>
<text x="106.9" y="94.8">GPIO27</text>
<text x="204.5" y="94.8">Pin</text>
<text x="208.7" y="94.8">Header</text>
<text x="211.5" y="92.3">J2</text>
<text x="216.5" y="94.8">1x03</text>
<text x="39.6" y="97.4">TFT_CS</text>
<text x="72.6" y="97.4">TDA_SCLK</text>
<text x="106.9" y="97.4">GPIO28</text>
<text x="106.9" y="99.9">GPIO29</text>
<text x="221" y="99.9">GND</text>
<text x="221" y="97.4">+3V3</text>
<text x="38.1" y="104.7">PS2</text>
<text x="43" y="104.7">Mutliplexer</text>
<text x="71.1" y="106">Audio</text>
<text x="77.4" y="106">Multiplexer</text>
<text x="106.9" y="102.5">RUN</text>
<text x="221" y="102.5">VBUS</text>
<text x="39.6" y="108.8">KB1_CLK</text>
<text x="39.6" y="111.4">KB1_DATA</text>
<text x="39.6" y="113.9">KB2_CLK</text>
<text x="72.6" y="110.1">AMP_IN_L</text>
<text x="72.6" y="112.6">AMP_IN_R</text>
<text x="105.4" y="109.8">Zero</text>
<text x="106.9" y="113.9">ZGPIO0</text>
<text x="39.6" y="116.4">KB2_DATA</text>
<text x="39.6" y="119">KB_CLK</text>
<text x="72.6" y="115.2">AUDIOSW</text>
<text x="72.6" y="117.7">PWM_OUT_L</text>
<text x="106.9" y="116.4">ZGPIO1</text>
<text x="106.9" y="119">ZGPIO2</text>
<text x="203.5" y="115.8">+3V3</text>
<text x="212.4" y="115.8">+3V3</text>
<text x="221.3" y="115.8">+3V3</text>
<text x="230.1" y="115.8">+3V3</text>
<text x="39.6" y="121.5">KB_DATA</text>
<text x="39.6" y="124.1">MS1_CLK</text>
<text x="72.6" y="120.2">PWM_OUT_R</text>
<text x="72.6" y="122.8">TDA_L</text>
<text x="72.6" y="125.3">TDA_R</text>
<text x="106.9" y="121.5">ZGPIO3</text>
<text x="106.9" y="124.1">ZGPIO4</text>
<text x="204.1" y="125.8" transform="rotate(-90 204.1 125.8)">R1</text>
<text x="213" y="125.8" transform="rotate(-90 213 125.8)">R2</text>
<text x="221.8" y="125.8" transform="rotate(-90 221.8 125.8)">R3</text>
<text x="230.7" y="125.8" transform="rotate(-90 230.7 125.8)">R4</text>
<text x="39.6" y="126.6">MS1_DATA</text>
<text x="39.6" y="129.1">MS2_CLK</text>
<text x="39.6" y="131.7">MS2_DATA</text>
<text x="106.9" y="126.6">ZGPIO5</text>
<text x="106.9" y="129.1">ZGPIO6</text>
<text x="106.9" y="131.7">ZGPIO7</text>
<text x="209.1" y="126.4" transform="rotate(-90 209.1 126.4)">10K</text>
<text x="218" y="126.4" transform="rotate(-90 218 126.4)">10K</text>
<text x="226.9" y="126.4" transform="rotate(-90 226.9 126.4)">10K</text>
<text x="235.8" y="126.4" transform="rotate(-90 235.8 126.4)">10K</text>
<text x="39.6" y="134.2">MS_CLK</text>
<text x="39.6" y="136.8">MS_DATA</text>
<text x="71.1" y="132.6">Micro</text>
<text x="72.6" y="136.8">CMD</text>
<text x="77.4" y="132.6">SD</text>
<text x="106.9" y="134.2">ZGPIO8</text>
<text x="106.9" y="136.8">ZGPIO9</text>
<text x="39.6" y="139.3">S</text>
<text x="72.6" y="139.3">DAT0</text>
<text x="72.6" y="141.8">CLK</text>
<text x="106.9" y="139.3">ZGPIO10</text>
<text x="106.9" y="141.8">ZGPIO11</text>
<text x="38.1" y="145.3">PS2</text>
<text x="39.6" y="149.5">KB_CLK</text>
<text x="72.6" y="144.4">CDDAT3</text>
<text x="106.9" y="144.4">ZGPIO12</text>
<text x="106.9" y="146.9">ZGPIO13</text>
<text x="106.9" y="149.5">ZGPIO14</text>
<text x="39.6" y="152">KB_DATA</text>
<text x="39.6" y="154.5">MS_CLK</text>
<text x="71.1" y="151.7">Gamepad</text>
<text x="72.6" y="155.8">J3</text>
<text x="80.9" y="151.7">1</text>
<text x="106.9" y="152">ZGPIO15</text>
<text x="106.9" y="154.5">ZGPIO26</text>
<text x="39.6" y="157.1">MS_DATA</text>
<text x="72.6" y="158.3">J4</text>
<text x="72.6" y="160.9">DATA</text>
<text x="106.9" y="157.1">ZGPIO27</text>
<text x="106.9" y="159.6">ZGPIO28</text>
<text x="38.1" y="163.1">Power</text>
<text x="39.6" y="167.2">D-</text>
<text x="71.1" y="166.9">Gamepad</text>
<text x="80.9" y="166.9">2</text>
<text x="106.9" y="162.2">ZGPIO29</text>
<text x="39.6" y="169.8">D+</text>
<text x="72.6" y="171">J3</text>
<text x="72.6" y="173.6">J4</text>
<text x="105.4" y="168.2">PSRAM</text>
<text x="106.9" y="172.3">CE</text>
<text x="72.6" y="176.1">DATA</text>
<text x="106.9" y="174.9">SCLK</text>
<text x="106.9" y="177.4">SISIO</text>
<text x="106.9" y="179.9">SOSIO</text>
<text x="162.6" y="179.9">Hole</text>
<text x="162.6" y="177.4">H1</text>
<text x="168" y="179.9">2.7mm</text>
<text x="162.6" y="185">Hole</text>
<text x="162.6" y="182.5">H2</text>
<text x="168" y="185">2.7mm</text>
<text x="162.6" y="190.1">Hole</text>
<text x="162.6" y="187.6">H3</text>
<text x="168" y="190.1">2.7mm</text>
<text x="162.6" y="195.2">Hole</text>
<text x="162.6" y="192.6">H4</text>
<text x="168" y="195.2">2.7mm</text>
</g>
<g font-size="1.8" fill="#a90000">
<text x="211.4" y="35.3">1</text>
<text x="220.9" y="35.3">12</text>
<text x="211.4" y="37.8">2</text>
<text x="211.4" y="40.4">3</text>
<text x="220.9" y="37.8">11</text>
<text x="220.9" y="40.4">10</text>
<text x="211.4" y="42.9">4</text>
<text x="211.4" y="45.5">5</text>
<text x="221.5" y="42.9">9</text>
<text x="221.5" y="45.5">8</text>
<text x="211.4" y="48">6</text>
<text x="221.5" y="48">7</text>
<text x="214.6" y="81">1</text>
<text x="214.6" y="83.6">2</text>
<text x="214.6" y="86.1">3</text>
<text x="214.6" y="96.3">1</text>
<text x="214.6" y="98.8">2</text>
<text x="214.6" y="101.3">3</text>
</g>
</svg>
